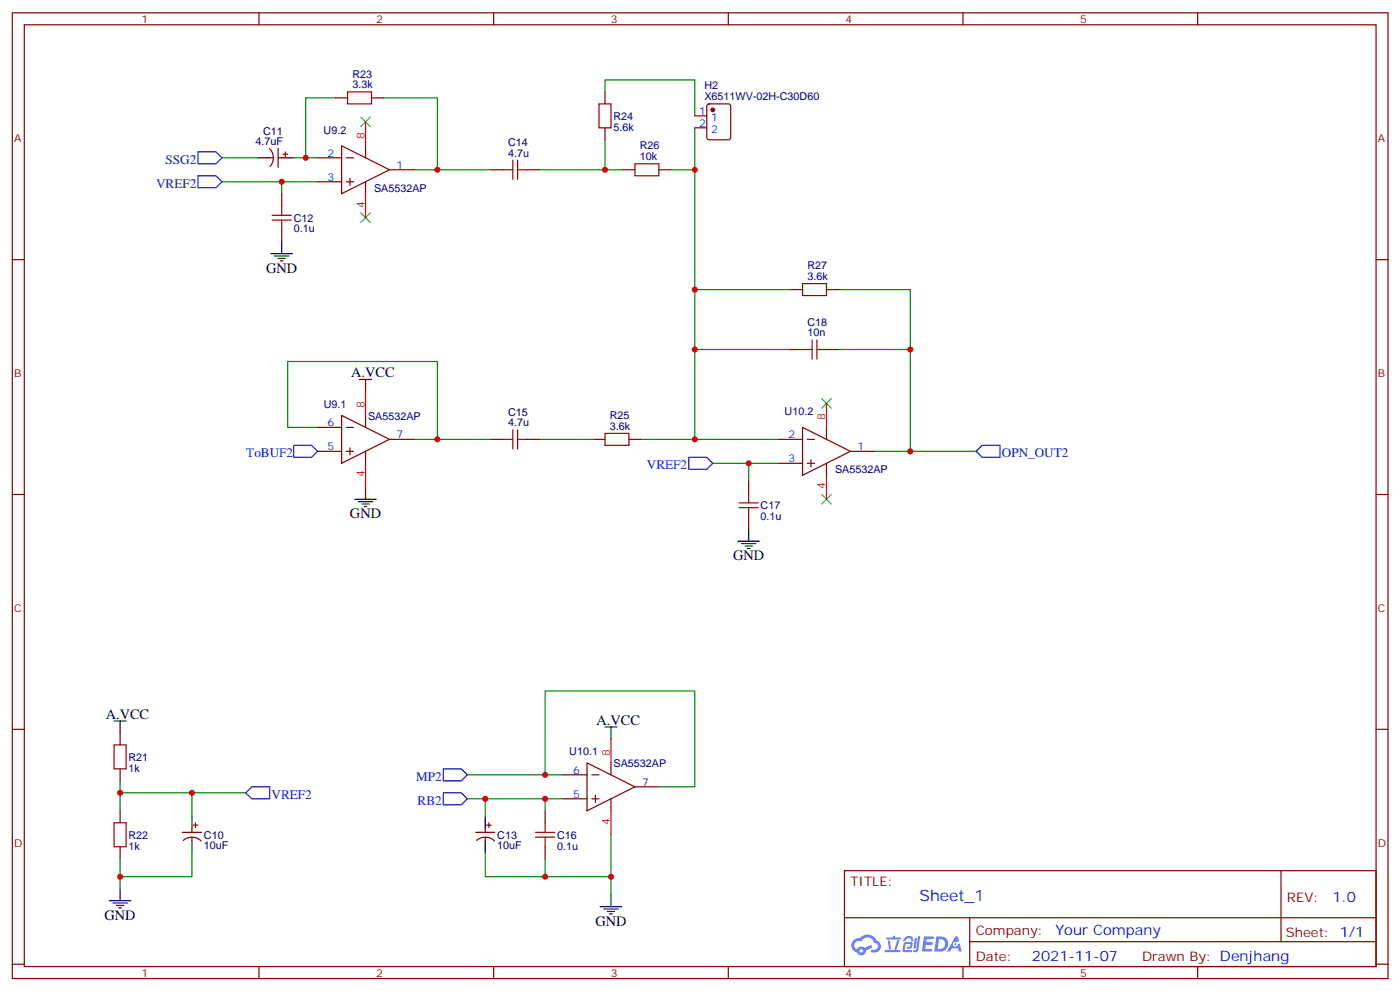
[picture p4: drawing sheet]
<svg xmlns="http://www.w3.org/2000/svg" width="413mm" height="292mm" viewBox="0 0 413 292" stroke-linecap="round" stroke-linejoin="round" font-family="sans-serif">
<g fill="none" stroke="#870000" stroke-width=".35">
<path d="M3.6 3.8h405.4v284.3h-405.4zM7.2 7.3h398.2v277.3h-398.2zM76.3 3.8v3.5M145.5 3.8v3.5M214.6 3.8v3.5M283.7 3.8v3.5M352.9 3.8v3.5M3.6 76.4h3.6M405.4 76.4h3.6M3.6 145.6h3.6M405.4 145.6h3.6M3.6 214.7h3.6"/>
<path d="M405.4 214.7h3.6M248.8 256.4h156.6v28.2h-156.6zM377.4 256.4v20.9M248.8 270.2h156.5M285.7 277.3h119.6M285.7 270.2v14.1M3.6 283.9h3.6M76.3 284.6v3.5M145.5 284.6v3.5M214.6 284.6v3.5M283.7 284.6v3.5M352.9 284.6v3.5"/>
<path d="M405.4 283.9h3.6"/>
</g>
<g fill="#5487ff">
<path d="M272.3 275.7h2.5l.3 .2-.1 .5-2 .1-.1 .9h1.6l.4 .4-.4 .4h-1.7l-.2 1.2 1.9 .1 .2 .3-.2 .3-2.9 .1z"/>
<path d="M281.5 275.8h.7l.4 1.3-.7 .3a.74 .74 0 0 0-1.1 .3 .74 .74 0 0 0 .5 1 .74 .74 0 0 0 .9-.6l.6-.3 .6 2.3h-.9l-.2-.9h-1.8l-.6 .9h-.9z"/>
<path d="M269.6 276.1h.6l-.4 3a.31 .31 0 0 1-.3 .2 .31 .31 0 0 1-.3-.3z"/>
<path d="M270.5 275.7h.6l-.5 3.9a.89 .89 0 0 1-.7 .7 .89 .89 0 0 1-.9-.3l1-.4z"/>
<path d="M266.9 275.8l.6-.2 1.2 .1 .5 1.3-.6 .2-.4-1-1 .2a.95 .95 0 0 1-1 .8l-.1-.2z"/>
<path d="M266.5 277.5l1.8-.2a1.04 1.04 0 0 1 .6 1.1 1.04 1.04 0 0 1-.8 .9h-.7a.29 .29 0 0 1-.3-.3 .29 .29 0 0 1 .4-.3h.6l.2-.8-1.4 .1-.3 1.7 1.9 .1a.29 .29 0 0 1 .2 .3 .29 .29 0 0 1-.3 .3l-2-.1-.4-.3 .2-2z"/>
<path d="M260.6 279.8h4.4a.3 .3 0 0 1 .3 .3 .3 .3 0 0 1-.3 .3h-4.3z"/>
<path d="M264.4 276.8h.6l-.5 1.7a1.02 1.02 0 0 1-.7 1.1l-.2-.2z"/>
<path d="M261.6 276.9h.6l.3 2.4-.3 .3-.3-.2z"/>
<path d="M261.2 276.1h1.9l.2-.6h.5l-.1 .6h1.5a.29 .29 0 0 1 .3 .3 .29 .29 0 0 1-.3 .2h-3.9z"/>
<path d="M275.9 275.7l-.6 4.5h1.4a2.27 2.27 0 0 0 2.7-2.3 2.27 2.27 0 0 0-2.7-2.2zM276.7 276.5a1.5 1.5 0 0 1 1.8 1.5 1.5 1.5 0 0 1-1.9 1.4h-.3z"/>
<path d="M251.5 276.9a2.09 2.09 0 0 0 1 3.5 1.37 1.37 0 0 0 1.5 .9 1.37 1.37 0 0 0 1.1-1.4l2-1-.5-.7-1.8 .9a1.4 1.4 0 0 0-2.3 .4 1.32 1.32 0 0 1-.6-1.8 1.32 1.32 0 0 1 1.9-.5 2.02 2.02 0 0 1 2-1.2 2.02 2.02 0 0 1 1.8 1.6 1.09 1.09 0 0 1 1.1 1.4 1.09 1.09 0 0 1-1.6 .7 .41 .41 0 0 0-.5 .3 .41 .41 0 0 0 .4 .5 1.89 1.89 0 0 0 2.4-1.2 1.89 1.89 0 0 0-1.2-2.4 2.98 2.98 0 0 0-5-.7l-1 .2zM253.3 280a.52 .52 0 0 1 1 0 .52 .52 0 0 1-1 0z"/>
<circle cx="281.5" cy="278" r=".28"/>
</g>
<g fill="none" stroke="#870000" stroke-width=".35">
<path d="M98.9 28.8h3.5M109.5 28.8h3.5M178.3 27.1v3.5M178.3 37.6v3.6M204.7 34.1h3.5M204.7 37.6h3.5M208.5 30.8l.5-.2h5.6l.6 .4 .1 9.5-.5 .6-5.8 .1-.7-.5-.1-9.4zM79.4 43.8a3.8 3.8 0 0 1 .2 5.2M79.5 46.5h1M82 43.6v5.7M82 46.5h1M83 57v3.6"/>
<path d="M83.4 45.4h1.4M84.1 44.7v1.4M93.6 46.5h7M93.6 53.5h7M100.6 42.9l14.2 7.1-14.2 7zM102.1 46.5h2.1M102.1 53.5h2.1M103.1 52.5v2.1M107.7 42.9v3.6M107.7 53.5v3.5M114.8 50h7M144.7 50h3.6"/>
<path d="M155.3 50h3.6M183.6 50h3.5M194.1 50h3.6M83 67.6v3.6M232.9 85.3h3.6M243.5 85.3h3.6M232.9 102.9h3.6M243.5 102.9h3.6M93.6 132.9h7M93.6 125.8h7M100.6 122.3l14.2 7.1-14.2 7zM102.1 132.9h2.1"/>
<path d="M102.1 125.8h2.1M103.1 131.8v2.1M107.7 122.3v3.5M107.7 132.9v3.5M114.8 129.4h7M144.7 129.4h3.6M155.3 129.4h3.6M174.7 129.4h3.6M185.3 129.4h3.5M229.4 129.4h7.1M229.4 136.4h7.1M236.5 125.8l14.1 7.1-14.1 7z"/>
<path d="M237.9 129.4h2.1M237.9 136.4h2.1M238.9 135.4v2.1M243.5 125.8v3.6M243.5 136.4v3.5M250.6 132.9h7M220.6 141.7v3.5M220.6 152.3v3.5M35.4 215.8v3.5M35.4 226.4v3.5M35.4 238.7v3.6M160.6 238.7v3.6"/>
<path d="M165.9 228.1h7.1M165.9 235.2h7.1M173 224.6l14.1 7.1-14.1 7zM174.4 228.1h2.1M174.4 235.2h2.1M175.4 234.1v2.2M180 224.6v3.5M180 235.2v3.5M187.1 231.7h7M35.4 249.3v3.5M53.7 245.1h5.7M54 247.5a3.8 3.8 0 0 1 5.3 .1"/>
<path d="M56.6 244v1.1M56.6 246.5v1M56.9 243h1.4M57.6 242.3v1.4M140.2 245.1h5.6M140.4 247.5a3.8 3.8 0 0 1 5.3 .1M143 244v1.1M143 246.5v1M143.3 243h1.4M144 242.3v1.4M160.6 249.3v3.5"/>
</g>
<g fill="none" stroke="#000" stroke-width=".35">
<path d="M76 46.5h3.5M83 46.5h3.5M79.8 74.7h6.4M80.9 75.4h4.2M82 76.1h2.1M82.7 76.8h.7M83 71.2v3.5M105.9 111.7h3.6M107.7 111.7v3.6M104.5 147h6.4M105.6 147.7h4.2M106.6 148.4h2.2"/>
<path d="M107.4 149.1h.7M107.7 143.5v3.5M217.4 159.3h6.4M220.6 155.8v3.5M218.5 160.1h4.2M219.5 160.8h2.2M220.2 161.5h.7M33.6 212.3h3.5M35.4 212.3v3.5M178.3 214h3.5M180 214v3.6M56.6 240.5v3.5"/>
<path d="M56.6 247.5v3.6M143 240.5v3.5M143 247.5v3.6M32.2 265.2h6.4M33.3 265.9h4.2M34.3 266.6h2.1M35 267.3h.7M35.4 261.7v3.5M176.8 266.9h6.4M177.9 267.7h4.2M179 268.4h2.1M179.7 269.1h.7"/>
<path d="M180 263.4v3.5"/>
</g>
<g fill="none" stroke="#a10000" stroke-width=".35">
<path d="M102.4 27.1h7.1v3.5h-7.1zM176.5 30.6h3.5v7h-3.5zM148.3 50h2.8M151.1 47.2v5.6M152.5 47.2v5.6M152.5 50h2.8M187.1 48.2h7v3.6h-7zM80.2 64.8h5.6M80.2 63.4h5.6M83 60.6v2.8M83 64.8v2.8M236.5 83.5h7v3.5h-7z"/>
<path d="M236.5 102.9h2.8M239.3 100.1v5.6M240.7 102.9h2.8M240.7 100.1v5.6M148.3 129.4h2.8M151.1 126.5v5.7M152.5 129.4h2.8M152.5 126.5v5.7M178.3 127.6h7v3.5h-7zM217.8 149.5h5.6M217.8 148.1h5.6M220.6 145.2v2.9"/>
<path d="M220.6 149.5v2.8M33.6 219.3h3.5v7.1h-3.5zM33.6 242.3h3.5v7h-3.5zM157.8 246.5h5.6M157.8 245.1h5.6M160.6 242.3v2.8M160.6 246.5v2.8"/>
</g>
<g fill="none" stroke="#008700" stroke-width=".35">
<path d="M98.9 28.8h-8.8v17.7M113 28.8h15.9v21.2h-7.1M178.3 27.1v-3.6h26.4v10.6M204.7 37.6v12.4h-7M65.4 53.5h28.2M65.4 46.5h10.6M83 53.5v3.5M86.5 46.5h7.1M128.9 50h15.8M158.9 50h24.7M178.3 41.2v8.8M204.7 50v79.4h24.7"/>
<path d="M204.7 85.3h28.2M247.1 85.3h21.1v17.6M204.7 102.9h28.2M247.1 102.9h21.1v30h-10.6M93.6 125.8h-8.8v-19.4h44.1v23h-7.1M128.9 129.4h15.8M158.9 129.4h15.8M188.8 129.4h15.9M210 136.4h19.4M220.6 136.4v5.3M268.2 132.9h19.4M35.4 233.4h21.2v7.1"/>
<path d="M35.4 229.9v8.8M56.6 233.4h15.8M137.7 228.1h28.2M137.7 235.2h28.2M143 235.2v5.3M160.6 228.1v-24.7h44.1v28.3h-10.6M160.6 235.2v3.5M35.4 252.8v8.9M56.6 251.1v7h-21.2M143 251.1v7h17.6v-5.3M160.6 258.1h19.4M180 245.8v17.6"/>
</g>
<path d="M58.3 51.8h5.3l1.8 1.7-1.8 1.8h-5.3zM58.3 44.7h5.3l1.8 1.8-1.8 1.7h-5.3zM86.5 131.1h5.3l1.8 1.8-1.8 1.8h-5.3zM203 134.7h5.2l1.8 1.7-1.8 1.8h-5.2zM289.4 131.1h5.3v3.6h-5.3l-1.8-1.8zM72.4 233.4l1.8-1.7h5.3v3.5h-5.3zM130.6 226.4h5.3l1.8 1.7-1.8 1.8h-5.3zM130.6 233.4h5.3l1.8 1.8-1.8 1.8h-5.3z" fill="none" stroke="#00f" stroke-width=".35"/>
<path d="M106.3 34.5l2.8 2.8M109.1 34.5l-2.8 2.8M106.3 62.7l2.8 2.8M109.1 62.7l-2.8 2.8M242.1 117.4l2.8 2.8M244.9 117.4l-2.8 2.8M242.1 145.6l2.8 2.8M244.9 145.6l-2.8 2.8" fill="none" stroke="#3c3" stroke-width=".35"/>
<path d="M107.7 35.9v7M107.7 57v7.1M107.7 115.3v7M243.5 118.8v7M107.7 136.4v7.1M243.5 139.9v7.1M180 217.6v7M180 238.7v7.1" fill="none" stroke="#f00" stroke-width=".35"/>
<circle cx="210" cy="32.3" r=".53" fill="#870000" stroke="#870000" stroke-width=".35"/>
<g fill="#c00">
<circle cx="35.4" cy="258.1" r=".88"/>
<circle cx="35.4" cy="233.4" r=".88"/>
<circle cx="56.6" cy="233.4" r=".88"/>
<circle cx="268.2" cy="132.9" r=".88"/>
<circle cx="268.2" cy="102.9" r=".88"/>
<circle cx="204.7" cy="102.9" r=".88"/>
<circle cx="204.7" cy="85.3" r=".88"/>
<circle cx="220.6" cy="136.4" r=".88"/>
<circle cx="204.7" cy="129.4" r=".88"/>
<circle cx="204.7" cy="50" r=".88"/>
<circle cx="128.9" cy="129.4" r=".88"/>
<circle cx="178.3" cy="50" r=".88"/>
<circle cx="128.9" cy="50" r=".88"/>
<circle cx="90.1" cy="46.5" r=".88"/>
<circle cx="83" cy="53.5" r=".88"/>
<circle cx="160.6" cy="228.1" r=".88"/>
<circle cx="143" cy="235.2" r=".88"/>
<circle cx="160.6" cy="235.2" r=".88"/>
<circle cx="180" cy="258.1" r=".88"/>
<circle cx="160.6" cy="258.1" r=".88"/>
</g>
<text font-size="4.6" fill="#00f" x="270.9" y="265.4">Sheet_1</text>
<g font-size="4.2">
<text x="78.4" y="80.3">GND</text>
<text x="103.5" y="111">A.VCC</text>
<text x="103.1" y="152.6">GND</text>
<text x="216" y="165">GND</text>
<text x="31.2" y="211.6">A.VCC</text>
<text x="175.8" y="213.3">A.VCC</text>
<text x="30.8" y="270.8">GND</text>
<text x="175.4" y="272.6">GND</text>
</g>
<g font-size="4.2" fill="#00f">
<text x="392.6" y="265.6">1.0</text>
<text x="311" y="275.2">Your Company</text>
<text x="304.1" y="283">2021-11-07</text>
</g>
<g font-size="3.9" fill="#00f">
<text x="48.8" y="48.2">SSG2</text>
<text x="46" y="55.3">VREF2</text>
<text x="72.6" y="134.7">ToBUF2</text>
<text x="295.2" y="134.7">OPN_OUT2</text>
<text x="190.6" y="138.2">VREF2</text>
<text x="122.6" y="229.9">MP2</text>
<text x="80" y="235.2">VREF2</text>
<text x="123" y="237">RB2</text>
</g>
<g font-size="3.9" fill="#800">
<text x="250.6" y="260.9">TITLE:</text>
<text x="379.2" y="265.6">REV:</text>
<text x="287.5" y="275.1">Company:</text>
<text x="378.9" y="275.8">Sheet: 1/1</text>
<text x="287.5" y="282.8">Date:</text>
<text x="336.5" y="282.9">Draw</text>
<text x="346.7" y="282.9">n By: Denjhang</text>
</g>
<g font-size="3.2" fill="#800">
<text x="41.7" y="6.8">1</text>
<text x="110.9" y="6.8">2</text>
<text x="180" y="6.8">3</text>
<text x="249.2" y="6.8">4</text>
<text x="318.3" y="6.8">5</text>
<text x="4.2" y="41.9">A</text>
<text x="406" y="41.9">A</text>
<text x="4.2" y="111">B</text>
<text x="406" y="111">B</text>
<text x="4.2" y="180.2">C</text>
<text x="406" y="180.2">C</text>
<text x="4.2" y="249.3">D</text>
<text x="406" y="249.3">D</text>
<text x="41.7" y="287.6">1</text>
<text x="110.9" y="287.6">2</text>
<text x="180" y="287.6">3</text>
<text x="249.2" y="287.6">4</text>
<text x="318.3" y="287.6">5</text>
</g>
<g font-size="3.2" fill="#000080">
<text x="103.8" y="22.9">R23</text>
<text x="103.8" y="26">3.3k</text>
<text x="207.5" y="29.4">X6511WV-02H-C30D60</text>
<text x="207.6" y="26.2">H2</text>
<text x="180.7" y="35.3">R24</text>
<text x="77.6" y="39.6">C11</text>
<text x="95.4" y="39.4">U9.2</text>
<text x="180.7" y="38.4">5.6k</text>
<text x="75.3" y="42.6">4.7uF</text>
<text x="149.7" y="46.1">4.7u</text>
<text x="149.7" y="43">C14</text>
<text x="188.5" y="47.2">10k</text>
<text x="188.5" y="44">R26</text>
<text x="110.2" y="56.5">SA5532AP</text>
<text x="86.5" y="65.3">C12</text>
<text x="86.5" y="68.4">0.1u</text>
<text x="237.9" y="82.4">3.6k</text>
<text x="237.9" y="79.3">R27</text>
<text x="237.9" y="95.9">C18</text>
<text x="237.9" y="99">10n</text>
<text x="95.4" y="120.1">U9.1</text>
<text x="108.5" y="123.6">SA5532AP</text>
<text x="149.7" y="125.5">4.7u</text>
<text x="149.7" y="122.4">C15</text>
<text x="179.7" y="123.4">R25</text>
<text x="231.2" y="122.3">U10.2</text>
<text x="179.7" y="126.5">3.6k</text>
<text x="246.1" y="139.4">SA5532AP</text>
<text x="224.1" y="149.9">C17</text>
<text x="224.1" y="153.1">0.1u</text>
<text x="37.9" y="227.2">1k</text>
<text x="37.9" y="224">R21</text>
<text x="167.7" y="222.4">U10.1</text>
<text x="180.8" y="225.9">SA5532AP</text>
<text x="37.9" y="250.1">1k</text>
<text x="37.9" y="246.9">R22</text>
<text x="60.1" y="249.9">10uF</text>
<text x="60.1" y="247">C10</text>
<text x="146.5" y="250.1">10uF</text>
<text x="146.5" y="246.9">C13</text>
<text x="164.1" y="250.1">0.1u</text>
<text x="164.2" y="246.9">C16</text>
</g>
<g font-size="3.2" fill="#00f">
<text x="206.1" y="33.8">1</text>
<text x="209.5" y="35.5">1</text>
<text x="206.1" y="37.3">2</text>
<text x="209.5" y="39.1">2</text>
<text x="96.5" y="46.1">2</text>
<text x="96.5" y="53.2">3</text>
<text x="116.9" y="49.6">1</text>
<text x="96.5" y="125.5">6</text>
<text x="116.9" y="129">7</text>
<text x="232.3" y="129">2</text>
<text x="96.5" y="132.5">5</text>
<text x="232.3" y="136.1">3</text>
<text x="252.7" y="132.5">1</text>
<text x="168.8" y="227.8">6</text>
<text x="189.2" y="231.3">7</text>
<text x="168.8" y="234.8">5</text>
</g>
<g font-size="3.2" fill="#f00">
<text x="107.4" y="40.8" transform="rotate(-90 107.4 40.8)">8</text>
<text x="107.4" y="61.2" transform="rotate(-90 107.4 61.2)">4</text>
<text x="107.4" y="120.2" transform="rotate(-90 107.4 120.2)">8</text>
<text x="243.2" y="123.7" transform="rotate(-90 243.2 123.7)">8</text>
<text x="107.4" y="140.6" transform="rotate(-90 107.4 140.6)">4</text>
<text x="243.2" y="144.1" transform="rotate(-90 243.2 144.1)">4</text>
<text x="179.7" y="222.5" transform="rotate(-90 179.7 222.5)">8</text>
<text x="179.7" y="242.9" transform="rotate(-90 179.7 242.9)">4</text>
</g>
</svg>
